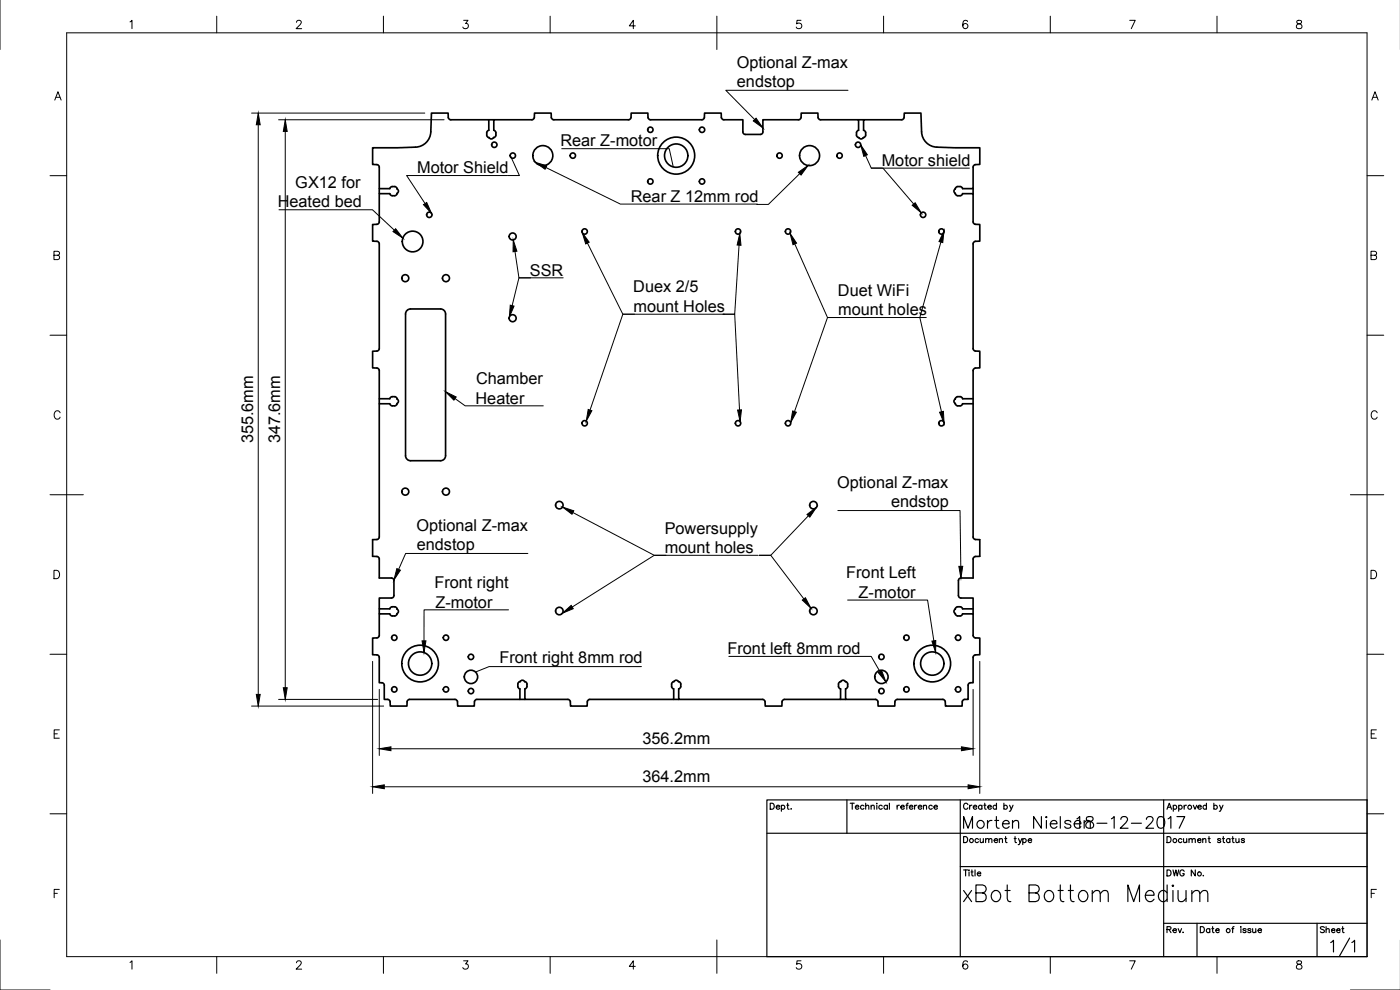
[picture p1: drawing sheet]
<svg xmlns="http://www.w3.org/2000/svg" width="420mm" height="297mm" viewBox="0 0 420 297" stroke-linecap="round" stroke-linejoin="round" font-family="sans-serif">
<!-- layer: Visible -->
<g fill="none" stroke="#000" stroke-width=".5">
<path d="M146.7 35.9h1.5M257.7 35.9h1.5M113.8 56.6v1.5M292 56.6v1.5M122 93.3l1.2-.6h9a1.5 1.5 0 0 1 1.5 1.5v42.5a1.5 1.5 0 0 1-1.5 1.5h-9a1.5 1.5 0 0 1-1.5-1.5v-42.5zM113.8 119.6h3.2a1.22 1.22 0 0 1 1.1-.6 1.22 1.22 0 0 1 1.1 .6 .89 .89 0 0 1 0 1.5 1.22 1.22 0 0 1-1.1 .7 1.22 1.22 0 0 1-1.1-.7h-3.2M292 119.6h-3.1a1.22 1.22 0 0 0-1.1-.6 1.22 1.22 0 0 0-1.1 .6 .89 .89 0 0 0 0 1.5 1.22 1.22 0 0 0 1.1 .7 1.22 1.22 0 0 0 1.1-.7h3.1M113.1 161.9h-1.3v5l1.6 .1 .4 .4v6h3.7l.5 .2 .2 .6v4.8l-.7 .4h-3.7v3.3h3.2l.2-.5 .5-.1M292.8 161.9l-.5-.3-.3-.5v-49.9l.5-.7 1.5-.1v-5l-1.5-.1-.5-.7v-31.4l.5-.7 1.5-.1v-5l-1.5-.2-.4-.4-.1-8.7h-3.1a1.22 1.22 0 0 1-1.1 .7 1.22 1.22 0 0 1-1.1-.7 .89 .89 0 0 1 0-1.5 1.22 1.22 0 0 1 1.1-.7 1.22 1.22 0 0 1 1.1 .7h3.1v-6.5l.5-.6 1.5-.2v-5l-12.8-.1a4.8 4.8 0 0 1-4.6-4.6l-.2-5.7h-5l-.1 1.6-.7 .4h-11.4v3.2a1.22 1.22 0 0 1 .6 1.1 1.22 1.22 0 0 1-.6 1.1 .89 .89 0 0 1-1.5 0 1.22 1.22 0 0 1-.7-1.1 1.22 1.22 0 0 1 .7-1.1v-3.2h-11.4l-.7-.4-.1-1.6h-5l-.2 1.6-.6 .4h-10.7v3.7l-.3 .5-.5 .2h-4.8l-.5-.7v-3.7h-5.9l-.4-.4-.2-1.6h-5l-.1 1.6-.7 .4h-15.4l-.7-.4-.1-1.6h-5l-.1 1.6-.7 .4h-22.4l-.7-.4-.1-1.6h-5l-.1 1.6-.7 .4h-11.4v3.2a1.22 1.22 0 0 1 .7 1.1 1.22 1.22 0 0 1-.7 1.1 .89 .89 0 0 1-1.5 0 1.22 1.22 0 0 1-.7-1.1 1.22 1.22 0 0 1 .7-1.1v-3.2h-11.4l-.7-.4-.1-1.6h-5l-.2 5.7a4.8 4.8 0 0 1-4.6 4.6l-12.9 .1v5l1.6 .2 .4 .6v6.5h3.2a1.22 1.22 0 0 1 1.1-.7 1.22 1.22 0 0 1 1.1 .7 .89 .89 0 0 1 0 1.5 1.22 1.22 0 0 1-1.1 .7 1.22 1.22 0 0 1-1.1-.7h-3.2v8.7l-.4 .4-1.6 .2v5l1.6 .1 .4 .7v31.4l-.4 .7-1.6 .1v5l1.6 .1 .4 .7v49.9l-.2 .5-.5 .3M292.8 161.9h1.2v5l-1.5 .1-.4 .4-.1 6h-3.6l-.5 .2-.3 .6 .1 4.8 .7 .4h3.6v3.3h-3.1l-.3-.5-.5-.1M113.8 182.7v1.5M117.7 182.1h.7"/>
<path d="M118.4 182.1l.5 .1a1.34 1.34 0 0 1 .3 1.9v.1a1.22 1.22 0 0 1-1.1 .7 1.22 1.22 0 0 1-1.1-.7h-3.2v6.4l-.4 .7-1.6 .1v5l1.6 .2 .4 .3v7.9l1.1 .1 .4 .4v4.5l1.6 .3 .2 1.8h5l.1-1.6 .7-.5h13.6l.7 .5 .1 1.6h5l.2-1.6 .6-.5h12.9v-3.1a1.22 1.22 0 0 1-.6-1.1 1.22 1.22 0 0 1 .6-1.1 .89 .89 0 0 1 1.5 0 1.22 1.22 0 0 1 .7 1.1 1.22 1.22 0 0 1-.7 1.1v3.1h12.9l.7 .5 .1 1.6h5l.1-1.6 .7-.5h25.2v-3.1a1.22 1.22 0 0 1-.7-1.1 1.22 1.22 0 0 1 .7-1.1 .89 .89 0 0 1 1.5 0 1.22 1.22 0 0 1 .7 1.1 1.22 1.22 0 0 1-.7 1.1v3.1h25.2l.6 .5 .2 1.6h5l.1-1.6 .7-.5h16.8v-3.1a1.22 1.22 0 0 1-.7-1.1 1.22 1.22 0 0 1 .7-1.1 .89 .89 0 0 1 1.5 0 1.22 1.22 0 0 1 .6 1.1 1.22 1.22 0 0 1-.6 1.1v3.1l9.2 .1 .4 .4 .1 1.6h5l.1-1.6 .7-.5h13.6l.7 .5 .1 1.6h5l.3-1.8 1.5-.3 .1-4.5 .4-.4 1-.1 .1-7.9 .4-.3 1.5-.2v-5l-1.5-.1-.5-.7v-6.4h-3.1a1.22 1.22 0 0 1-1.1 .7 1.22 1.22 0 0 1-1.1-.7 .89 .89 0 0 1 0-1.5l.3-.5 .4-.1M287.4 182.1h.7M292 182.7v1.5M156 209.8h1.5M202.2 209.8h1.5M252.3 209.8h1.5"/>
<circle cx="195.2" cy="38.9" r=".8"/>
<circle cx="210.7" cy="38.9" r=".8"/>
<circle cx="148.3" cy="43.4" r=".8"/>
<circle cx="153.9" cy="46.7" r=".8"/>
<circle cx="162.9" cy="46.7" r="3"/>
<circle cx="171.9" cy="46.7" r=".8"/>
<circle cx="195.2" cy="54.4" r=".8"/>
<circle cx="202.9" cy="46.7" r="3.5"/>
<circle cx="202.9" cy="46.7" r="5.6"/>
<circle cx="210.7" cy="54.4" r=".8"/>
<circle cx="234" cy="46.7" r=".8"/>
<circle cx="243" cy="46.7" r="3"/>
<circle cx="252" cy="46.7" r=".8"/>
<circle cx="257.5" cy="43.4" r=".8"/>
<circle cx="123.8" cy="72.5" r="3.1"/>
<circle cx="128.8" cy="64.5" r=".8"/>
<circle cx="153.9" cy="71" r="1.05"/>
<circle cx="175.5" cy="69.5" r=".8"/>
<circle cx="221.5" cy="69.5" r=".8"/>
<circle cx="236.5" cy="69.5" r=".8"/>
<circle cx="277" cy="64.5" r=".8"/>
<circle cx="282.5" cy="69.5" r=".8"/>
<circle cx="121.6" cy="83.5" r="1.05"/>
<circle cx="133.8" cy="83.5" r="1.05"/>
<circle cx="153.9" cy="95.5" r="1.05"/>
<circle cx="175.5" cy="127" r=".8"/>
<circle cx="221.5" cy="127" r=".8"/>
<circle cx="236.5" cy="127" r=".8"/>
<circle cx="282.5" cy="127" r=".8"/>
<circle cx="121.6" cy="147.5" r="1.05"/>
<circle cx="133.8" cy="147.5" r="1.05"/>
<circle cx="167.9" cy="151.6" r="1.13"/>
<circle cx="244.1" cy="151.6" r="1.13"/>
<circle cx="118.3" cy="191.3" r=".8"/>
<circle cx="126.1" cy="199.1" r="3.5"/>
<circle cx="126.1" cy="199.1" r="5.5"/>
<circle cx="133.8" cy="191.3" r=".8"/>
<circle cx="141.3" cy="197.1" r=".8"/>
<circle cx="167.9" cy="183.3" r="1.13"/>
<circle cx="244.1" cy="183.3" r="1.13"/>
<circle cx="264.5" cy="197.1" r=".8"/>
<circle cx="272" cy="191.3" r=".8"/>
<circle cx="279.8" cy="199.1" r="3.5"/>
<circle cx="279.8" cy="199.1" r="5.5"/>
<circle cx="287.5" cy="191.3" r=".8"/>
<circle cx="118.3" cy="206.8" r=".8"/>
<circle cx="133.8" cy="206.8" r=".8"/>
<circle cx="141.3" cy="207.3" r=".8"/>
<circle cx="141.3" cy="203.1" r="2"/>
<circle cx="264.5" cy="207.3" r=".8"/>
<circle cx="264.5" cy="203.1" r="2"/>
<circle cx="272" cy="206.8" r=".8"/>
<circle cx="287.5" cy="206.8" r=".8"/>
</g>
<!-- layer: Border -->
<g fill="none" stroke="#000" stroke-width=".3">
<path d="M0 -.1v15M20 9.9h390.3v277.1h-390.3zM39 6.6l.6-.5v2.5M65 4.8v5.1M89 6.7l.5-.6 .8 .2a.78 .78 0 0 1-.2 1.1l-1.2 1.2h1.6M115.1 4.8v5.1M139.1 6.1h1.3l-.7 1a.83 .83 0 0 1 .7 1.3 .83 .83 0 0 1-1.5-.3M165.1 4.8v5.1M190.7 7.8h-1.8l1.2-1.7v2.5M215.1 4.8v10.1M240.4 6.1h-1.2l-.1 1.1a.88 .88 0 0 1 1.3-.1 .88 .88 0 0 1-.1 1.4 .88 .88 0 0 1-1.3-.4M265.2 4.8v5.1"/>
<path d="M290.4 6.5a.74 .74 0 0 0-1.1-.3 1.43 1.43 0 0 0 .5 2.4 .78 .78 0 0 0 .7-.8 .78 .78 0 0 0-.8-.8 .78 .78 0 0 0-.8 .8M315.2 4.8v5.1M339 6.1h1.7l-1.2 2.5M365.2 4.8v5.1M389.3 6.2a.51 .51 0 0 0 .2 .9 .9 .9 0 0 1 1.1 .3 .9 .9 0 0 1-.1 1.1l-.8 .1a.72 .72 0 0 1-.7-.8 .72 .72 0 0 1 .8-.6l.5-.1a.51 .51 0 0 0 .2-.9zM16.4 30l1-2.5 .9 2.5M16.8 29.2h1.2M411.7 30l1-2.5 .9 2.5M412.1 29.2h1.1M15 52.7h5M410.3 52.7h5M16.2 76.6l1.4-.1 .3-.4-.2-.5-.4-.2h-1.1v2.5h1.1a.66 .66 0 0 0 .6-.7 .66 .66 0 0 0-.6-.6"/>
<path d="M411.5 76.6l1.4-.1 .2-.4-.1-.5-.5-.2h-1v2.5h1a.66 .66 0 0 0 .7-.7 .66 .66 0 0 0-.7-.6M15 100.6h5M410.3 100.6h5M18 123.9a.92 .92 0 0 0-1-.6 .92 .92 0 0 0-.7 .9v.6a.92 .92 0 0 0 .7 1 .92 .92 0 0 0 1-.6M413.3 123.9a.92 .92 0 0 0-1-.6 .92 .92 0 0 0-.8 .9v.6a.92 .92 0 0 0 .8 1 .92 .92 0 0 0 1-.6M15 148.4h10M405.3 148.4h10M16.2 171.1h.8a1.34 1.34 0 0 1 .9 1.3 1.34 1.34 0 0 1-.9 1.2h-.8zM411.5 171.1h.8a1.34 1.34 0 0 1 .9 1.3 1.34 1.34 0 0 1-.9 1.2h-.8zM15 196.3h5M410.3 196.3h5M17.8 219h-1.5v2.5h1.5"/>
<path d="M413.1 219h-1.6v2.5h1.6M16.3 220.2h.9M411.5 220.2h1M15 244.2h5M410.3 244.2h5M16.3 268h.9M17.8 266.9h-1.5v2.5M411.5 268h1M413.1 266.9h-1.6v2.5M0 282v15h15M39 288.8l.6-.5v2.5M65 287v5"/>
<path d="M89 288.9l.5-.6 .8 .2a.78 .78 0 0 1-.2 1.1l-1.2 1.2h1.6M115.1 287v5M139.1 288.3h1.3l-.7 .9a.83 .83 0 0 1 .7 1.4 .83 .83 0 0 1-1.5-.3M165.1 287v5M190.7 290h-1.8l1.2-1.7v2.5M215.1 282v10M240.4 288.3h-1.2l-.1 1.1a.88 .88 0 0 1 1.3-.1 .88 .88 0 0 1-.1 1.4 .88 .88 0 0 1-1.3-.4M265.2 287v5M290.4 288.6a.74 .74 0 0 0-1.1-.2 1.43 1.43 0 0 0 .5 2.4 .78 .78 0 0 0 .7-.8 .78 .78 0 0 0-.8-.8 .78 .78 0 0 0-.8 .8M315.2 287v5M339 288.3h1.7l-1.2 2.5M365.2 287v5"/>
<path d="M389.3 288.4a.51 .51 0 0 0 .2 .8 .9 .9 0 0 1 1.1 .4 .9 .9 0 0 1-.1 1.1l-.8 .1a.72 .72 0 0 1-.7-.8 .72 .72 0 0 1 .8-.6l.5-.2a.51 .51 0 0 0 .2-.8zM405.3 297h14.9"/>
</g>
<!-- layer: TitleBlock -->
<g fill="none" stroke="#000" stroke-width=".35">
<path d="M230.2 240h180.1v47h-180.1zM230.2 250h180.1M231.2 241h.6a.96 .96 0 0 1 .6 .9 .96 .96 0 0 1-.6 .9h-.6zM233 242.1h1a.58 .58 0 0 0-.6-.4 .58 .58 0 0 0-.6 .5 .58 .58 0 0 0 .6 .6l.6-.3M234.5 241.9a.57 .57 0 0 1 .8-.1 .57 .57 0 0 1 0 .8 .57 .57 0 0 1-.8-.1M234.5 241.6v1.8M236.1 241.6h.6M236.4 241v1.5l.4 .3M237.4 242.6l.1 .1M254.2 240v10M255.2 241h1.2M255.8 241v1.8"/>
<path d="M256.7 242.1h1a.58 .58 0 0 0-.6-.4 .58 .58 0 0 0-.5 .5 .58 .58 0 0 0 .5 .6l.6-.3M259.3 241.9a.57 .57 0 0 0-.9-.1 .57 .57 0 0 0 0 .8 .57 .57 0 0 0 .9-.1M259.8 241.9l.4-.3 .5 .1v1.1M259.8 241v1.8M261.4 241.9l.5-.3 .4 .1 .1 1.1M261.4 241.6v1.2M263.1 241v.2zM263.1 241.6v1.2M264.8 241.9a.58 .58 0 0 0-.9-.1 .58 .58 0 0 0 0 .8 .58 .58 0 0 0 .9-.1M266.3 241.9a.58 .58 0 0 0-.8-.1 .58 .58 0 0 0 0 .8 .58 .58 0 0 0 .8-.1M266.3 241.6v1.2M266.9 241v1.8"/>
<path d="M269.2 241.6v1.2M269.9 241.6l-.4 .1-.3 .4M270.3 242.1h1.1a.58 .58 0 0 0-.7-.4 .58 .58 0 0 0-.5 .5 .58 .58 0 0 0 .6 .6l.6-.3M271.9 241.6h.6M272.6 241l-.4 .3v1.5M272.9 242.1h1.1a.58 .58 0 0 0-.7-.4 .58 .58 0 0 0-.5 .5 .58 .58 0 0 0 .6 .6l.6-.3M274.5 241.6v1.2M275.2 241.6l-.5 .1-.2 .4M275.6 242.1h1a.58 .58 0 0 0-.6-.4 .58 .58 0 0 0-.5 .5 .58 .58 0 0 0 .5 .6l.6-.3M277.1 241.9l.5-.3 .4 .1 .1 1.1M277.1 241.6v1.2M279.8 241.9a.57 .57 0 0 0-.9-.1 .57 .57 0 0 0 0 .8 .57 .57 0 0 0 .9-.1"/>
<path d="M280.3 242.1h1a.58 .58 0 0 0-.6-.4 .58 .58 0 0 0-.5 .5 .58 .58 0 0 0 .5 .6l.6-.3M288.2 240v47M289.2 251h.6a.96 .96 0 0 1 .6 .9 .96 .96 0 0 1-.6 .9h-.6zM290.5 241.4a.66 .66 0 0 0-.8-.4 .66 .66 0 0 0-.5 .7v.4a.66 .66 0 0 0 .5 .7 .66 .66 0 0 0 .8-.4M291 241.6v1.2M291.7 241.6l-.5 .1-.2 .4M292.1 242.1h1a.58 .58 0 0 0-.6-.4 .58 .58 0 0 0-.5 .5 .58 .58 0 0 0 .5 .6l.6-.3M293.7 251.9a.57 .57 0 0 0-.9-.1 .57 .57 0 0 0 0 .8 .57 .57 0 0 0 .9 0M294.2 251.6l.1 1.1 .4 .1 .4-.3M294.7 241.9a.57 .57 0 0 0-.9-.1 .57 .57 0 0 0 0 .8 .57 .57 0 0 0 .9-.1M294.7 241.6v1.2M295.1 251.6v1.2"/>
<path d="M295.3 241.6h.6M295.5 241v1.5l.5 .3M295.8 252l.4-.4 .5 .1v1.1M295.8 251.6v1.2M296.5 242.1h1a.58 .58 0 0 0-.6-.4 .58 .58 0 0 0-.5 .5 .58 .58 0 0 0 .5 .6l.6-.3M296.7 252l.5-.4 .4 .1 .1 1.1M298.4 252.1h1a.58 .58 0 0 0-.6-.4 .58 .58 0 0 0-.5 .5 .58 .58 0 0 0 .5 .6l.6-.2M299.1 241.9a.57 .57 0 0 0-.9-.1 .57 .57 0 0 0 0 .8 .57 .57 0 0 0 .9-.1M299.1 241v1.8M299.9 252l.4-.4 .5 .1 .1 1.1M299.9 251.6v1.2M301.3 241.9a.57 .57 0 0 1 .8-.1 .57 .57 0 0 1 0 .8 .57 .57 0 0 1-.8-.1"/>
<path d="M301.3 241v1.8M301.8 251v1.5l.4 .3M303 241.6l.5 1.2 .5-1.2M304.6 251v1.5l.5 .3M305.7 251.6l.5 1.2 .5-1.2M306.2 252.8l-.4 .6h-.2M306.9 251.9a.57 .57 0 0 1 .9-.1 .57 .57 0 0 1 0 .8 .57 .57 0 0 1-.9 0M306.9 251.6v1.8M308.6 252.1h1a.58 .58 0 0 0-.6-.4 .58 .58 0 0 0-.5 .5 .58 .58 0 0 0 .5 .6l.6-.2M349.2 240v47M350.2 242.8l.7-1.8 .7 1.8M350.2 251h.6a.96 .96 0 0 1 .7 .9 .96 .96 0 0 1-.7 .9h-.6z"/>
<path d="M352.1 241.9a.58 .58 0 0 1 .9-.1 .58 .58 0 0 1 0 .8 .58 .58 0 0 1-.9-.1M352.1 241.6v1.8M353.7 241.9a.57 .57 0 0 1 .9-.1 .57 .57 0 0 1 0 .8 .57 .57 0 0 1-.9-.1M353.7 241.6v1.8M354.7 251.9a.57 .57 0 0 0-.9-.1 .57 .57 0 0 0 0 .8 .57 .57 0 0 0 .9 0M355.2 251.6l.1 1.1 .4 .1 .4-.3M355.4 241.6v1.2M356.1 241.6l-.5 .1-.2 .4M356.1 251.6v1.2M356.8 252l.5-.4 .4 .1 .1 1.1M356.8 251.6v1.2M357.8 252l.4-.4 .4 .1 .1 1.1"/>
<path d="M358.1 241.6l.5 1.2 .6-1.2M359.4 252.1h1a.58 .58 0 0 0-.6-.4 .58 .58 0 0 0-.5 .5 .58 .58 0 0 0 .5 .6l.6-.2M359.5 242.1h1a.58 .58 0 0 0-.6-.4 .58 .58 0 0 0-.5 .5 .58 .58 0 0 0 .5 .6l.6-.3M361 252l.4-.4 .4 .1 .1 1.1M361 251.6v1.2M362.1 241.9a.57 .57 0 0 0-.9-.1 .57 .57 0 0 0 0 .8 .57 .57 0 0 0 .9-.1M362.1 241v1.8M362.6 251.6h.6M362.8 251v1.5l.5 .3M364.3 241.9a.57 .57 0 0 1 .8-.1 .57 .57 0 0 1 0 .8 .57 .57 0 0 1-.8-.1M364.3 241v1.8M366 241.6l.5 1.2 .5-1.2"/>
<path d="M366.4 251.9l-.4-.3-.5 .1v.3l.8 .3 .1 .3-.4 .2-.6-.2M366.5 242.8l-.2 .5-.4 .1M366.9 251.6h.6M367.1 251v1.5l.5 .3M369.1 251.9a.57 .57 0 0 0-.8-.1 .57 .57 0 0 0 0 .8 .57 .57 0 0 0 .8 0M369.1 251.6v1.2M369.7 251.6h.6M370 251v1.5l.4 .3M370.9 251.6l.1 1.1 .4 .1 .4-.3M371.8 251.6v1.2M373.5 251.9l-.4-.3-.5 .1v.3l.8 .3 .1 .3-.4 .2-.6-.2M288.2 260h122.1"/>
<path d="M289.2 261h1.2M289.8 261v1.8M290.8 261v.2zM291.7 261v1.5l.4 .3M292.6 261v1.8M349.2 277h61.1M350.2 261h.6a.96 .96 0 0 1 .7 .9 .96 .96 0 0 1-.7 .9h-.6zM350.2 278.9l1.1-.1v-.6l-1.1-.2v1.8M350.8 278.9l.6 .9M352 261l.5 1.8 .4-1.8 .4 1.8 .4-1.8M352 279.1h1.1a.58 .58 0 0 0-.7-.4 .58 .58 0 0 0-.5 .6 .58 .58 0 0 0 .6 .5l.6-.2M353.6 278.6l.5 1.2 .5-1.2"/>
<path d="M355 279.7h.1M355.4 261.4a.66 .66 0 0 0-.8-.4 .66 .66 0 0 0-.5 .7v.4a.65 .65 0 0 0 .6 .7 .65 .65 0 0 0 .7-.7h-.5M358.7 261v1.8l-1.2-1.8v1.8M359.2 277v10M360.2 278h.6a.96 .96 0 0 1 .7 .9 .96 .96 0 0 1-.7 .9h-.6zM363.1 278.9a.57 .57 0 0 0-.9-.1 .57 .57 0 0 0 0 .9 .57 .57 0 0 0 .9-.1M363.1 278.6v1.2M363.7 278.6h.6M363.9 278v1.5l.5 .3M364.9 279.1h1a.58 .58 0 0 0-.6-.4 .58 .58 0 0 0-.5 .6 .58 .58 0 0 0 .5 .5l.6-.2M369.7 278.6h.6M370.4 278l-.5 .4v1.4"/>
<path d="M372.4 278v.2zM372.4 278.6v1.2M374 278.9l-.4-.3-.5 .1v.4l.8 .2 .1 .3-.4 .2-.6-.2M375.4 278.9l-.3-.3-.6 .3 .8 .4v.4l-.5 .1-.3-.2M375.9 278.6l.1 1.1 .4 .1 .5-.3M376.9 278.6v1.2M377.6 279.1h1a.58 .58 0 0 0-.6-.4 .58 .58 0 0 0-.6 .6 .58 .58 0 0 0 .6 .5l.6-.2M395.3 277v10M399.4 282.8l.8-.7v3.5M405 281.5l-3 5.3M405.7 282.8l.8-.7v3.5"/>
<circle cx="291.5" cy="252.2" r=".6"/>
<circle cx="352.6" cy="252.2" r=".6"/>
<circle cx="357" cy="242.2" r=".6"/>
<circle cx="368.6" cy="279.2" r=".59"/>
</g>
<!-- layer: Dimensions -->
<path d="M75.5 33.9h52M77.5 37.4v170.9M83.6 35.9h49.7M85.6 39.4v166.9M111.8 198.4v39.7M294 198.4v39.7M75.5 211.9h39.6M83.6 209.8h29.7M113.8 206.8v19.9M292 206.8v19.9M115.3 236.1h175.2M117.3 224.7h171.2" fill="none" stroke="#000" stroke-width=".3"/>
<path d="M77.5 33.9l.6 3.5h-1.2zM85.6 35.9l.6 3.5h-1.2zM76.9 208.3h1.2l-.6 3.6zM85 206.3h1.2l-.6 3.5zM111.8 236.1l3.5-.6v1.1zM113.8 224.7l3.5-.6v1.1zM288.5 224.1l3.5 .6-3.5 .5zM290.5 235.5l3.5 .6-3.5 .5z" fill="#000" stroke="#000" stroke-width=".3"/>
<!-- layer: Annotations -->
<g fill="#000" stroke="#000" stroke-width=".3">
<path d="M226.1 36.3l.8-.8 2.1 2.9zM160.7 48.7l3.4 1-.5 1.1zM239.6 51.7l2.9-2-2.1 2.8zM258.3 43.5l2 2.9-1.1 .5zM118.7 68.6l2.2 2.8-3-1.9zM127.1 61.4l1-.6 1.4 3.2zM154 72l1.1 3.4-1.1 .1zM174.7 69.8l2.1 2.9-1 .5zM222 70.1l.4 3.5-1.2-.1zM237.1 70l2 3-1.1 .4zM273.8 61.6l.9-.8 1.8 3.1zM283.3 69.3l-.4 3.5-1.1-.3z"/>
<path d="M153.1 91.6l1.2 .2-1.4 3.3zM133.7 117.5l3.2 1.6-.7 1zM176.5 122.9l1.1 .3-1.7 3.2zM221.4 123h1.1l-.4 3.5zM237.9 123.3l1.1 .4-1.7 3.1zM282 123.7l1.1-.3 .2 3.6zM168.8 152.1l3.4 1.2-.5 1zM242.2 154.4l2.8-2.2-2 3zM119.1 170.6l1.1 .5-2 2.9zM240.8 180l.9-.7 1.7 3.2zM287.8 169.9h1.1l-.5 3.5zM126.7 192.3h1.1l-.6 3.5z"/>
<path d="M168.8 184l2.6-2.4 .6 1zM279.7 192.4l1.1-.2v3.5zM263.6 201.8l1-.5 1.3 3.3z"/>
</g>
<g fill="none" stroke="#000" stroke-width=".3">
<path d="M254.5 27.1h-36.7l8.7 8.8M152.3 52.7h-30.3l5.6 8.4M153.1 46.6l2.8 6.1h-3.5M163.8 50.3l22.4 10.9h41.1M168.6 44.6h32.2l1.3 5.5M240 52.1l-9.4 9.2h-3.5M259.8 46.7l1.7 3.7h29.4M261.5 50.4h3.5l9.2 10.8M83.7 62.9h28.1l6.5 6.2M154.6 75.5l1.1 7.9h13.3M176.3 72.9l10.6 21.4h30.5M221.8 73.6l-1.3 20.7h-3.5h3.5l1.4 28.7"/>
<path d="M238.5 73.2l9.8 22.1h29.7M282.4 72.6l-6.3 22.7h-3.5h3.5l6.5 28.3M159.2 83.4h-3.5l-2 8.3M190.4 94.3h-3.5l-9.8 28.7M251.8 95.3h-3.5l-9.9 28.2M136.6 119.6l3 2.2h23.4M171.9 153.8l24.5 12.8h31M242.6 154.8l-11.3 11.8h-3.5h3.5l10 13.1M251.4 153.2h36.7l.2 16.7M158.4 166.1h-36.7l-2.1 4.7M199.9 166.6h-3.5l-24.7 15.5M152.6 183h-25.3l-.1 9.3"/>
<path d="M218.7 196.9h42.8l2.6 4.7M254.4 180h24l1.9 12.3M192.5 200h-45.7l-4.1 1.6"/>
</g>
<text font-size="8.8" x="287.9" y="271.6">xBot Bottom Medium</text>
<g font-size="7.1">
<text x="287.9" y="249.8">Morten Nielsen</text>
<text x="321.7" y="249.8">18-12-2017</text>
</g>
<g font-size="4.9">
<text x="221.1" y="20.3">Optional Z-max</text>
<text x="221.1" y="26.1">endstop</text>
<text x="168.2" y="43.9">Rear Z-motor</text>
<text x="125.2" y="52">Motor Shield</text>
<text x="264.6" y="49.7">Motor shield</text>
<text x="88.6" y="56.4">GX12 for</text>
<text x="83.3" y="62.2">Heated bed</text>
<text x="189.3" y="60.5">Rear Z 12mm rod</text>
<text x="159" y="82.7">SSR</text>
<text x="190" y="87.7">Duex 2/5</text>
<text x="251.5" y="88.7">Duet WiFi</text>
<text x="190.1" y="93.6">mount Holes</text>
<text x="251.5" y="94.6">mount holes</text>
<text x="142.9" y="115.2">Chamber</text>
<text x="142.7" y="121.1">Heater</text>
<text x="75.9" y="133" transform="rotate(-90 75.9 133)">355.6mm</text>
<text x="84" y="133" transform="rotate(-90 84 133)">347.6mm</text>
<text x="251.2" y="146.4">Optional Z-max</text>
<text x="267.4" y="152.2">endstop</text>
<text x="125" y="159.2">Optional Z-max</text>
<text x="199.5" y="160.1">Powersupply</text>
<text x="125.1" y="165.1">endstop</text>
<text x="199.5" y="165.9">mount holes</text>
<text x="254" y="173.5">Front Left</text>
<text x="130.4" y="176.4">Front right</text>
<text x="257.7" y="179.3">Z-motor</text>
<text x="130.7" y="182.3">Z-motor</text>
<text x="218.3" y="196.2">Front left 8mm rod</text>
<text x="149.9" y="199">Front right 8mm rod</text>
<text x="192.8" y="223.1">356.2mm</text>
<text x="192.8" y="234.5">364.2mm</text>
<text x="394.8" y="281.2">Sheet</text>
</g>
</svg>
